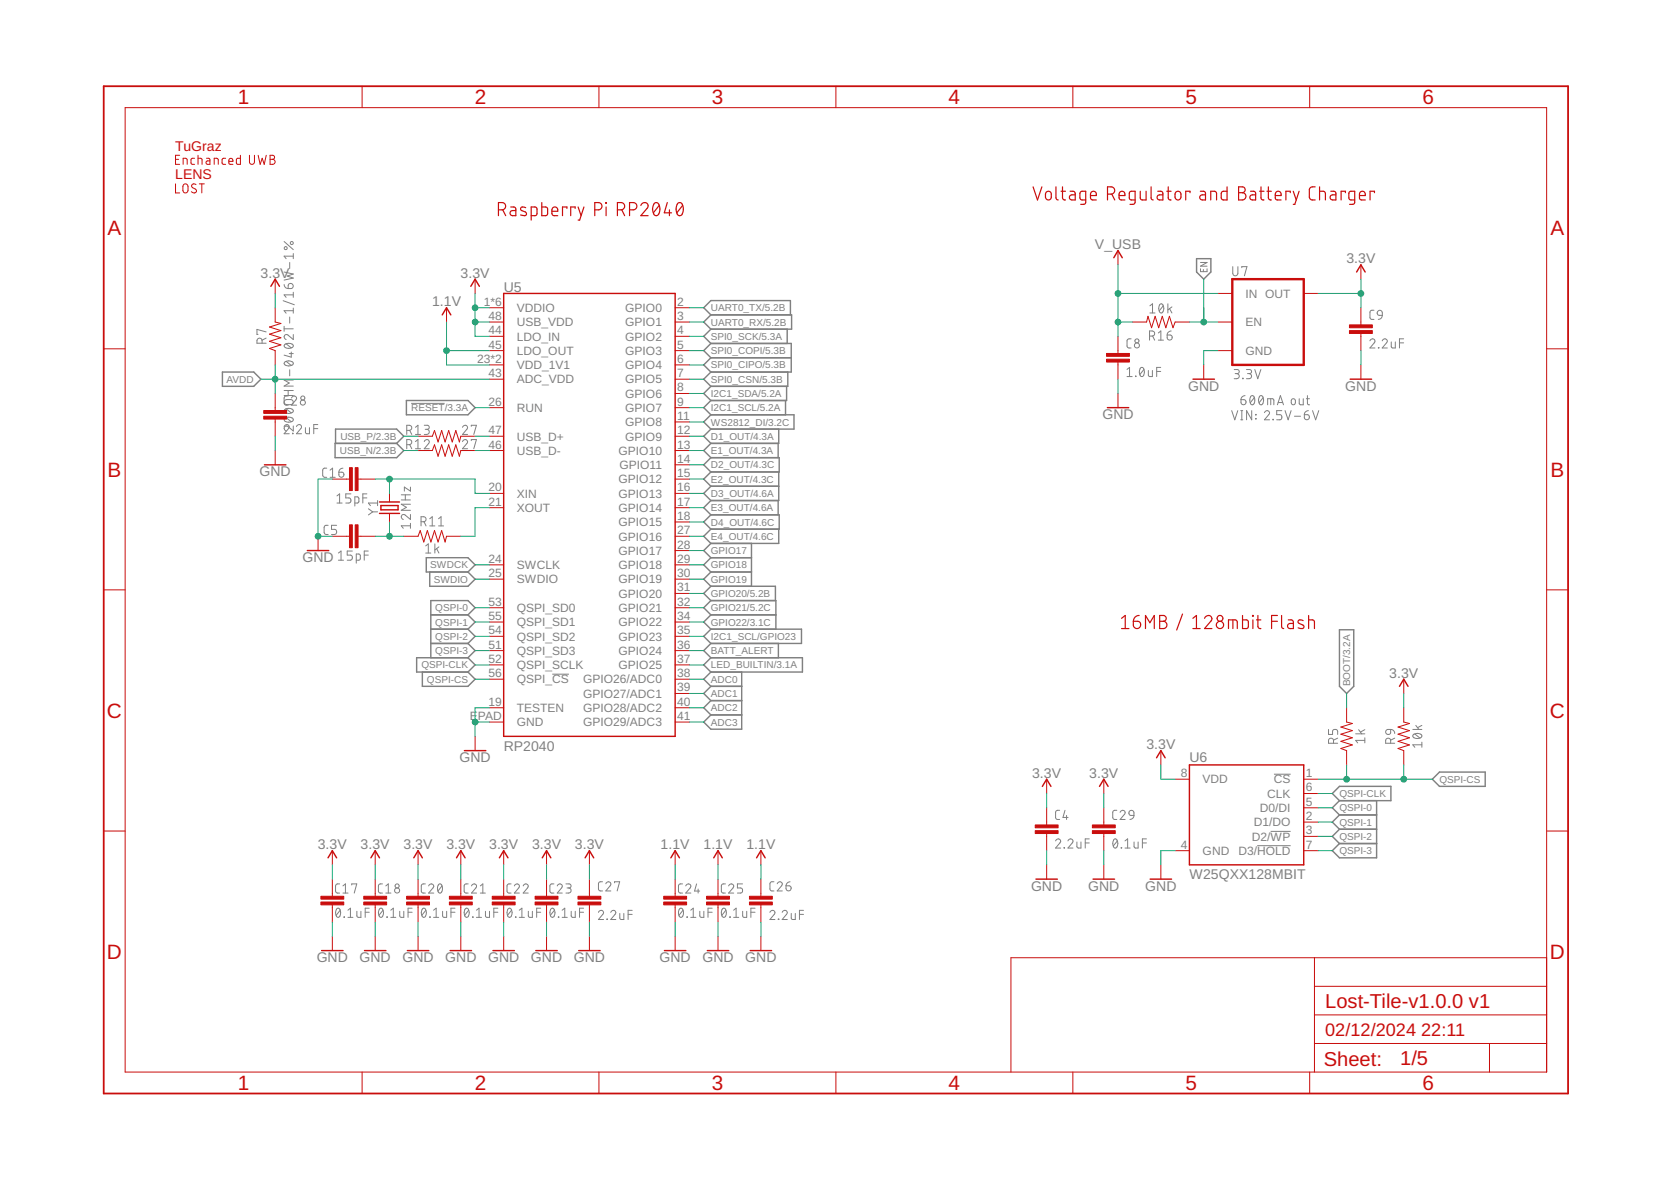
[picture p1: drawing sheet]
<svg xmlns="http://www.w3.org/2000/svg" width="297mm" height="210mm" viewBox="0 0 297 210" stroke-linecap="round" stroke-linejoin="round" font-family="sans-serif">
<g fill="none" stroke="#808080" stroke-width=".18">
<path d="M47.3 59l-1.6-.5v.9h.2M50.3 53.4l2 .8M50.5 50.6a.74 .74 0 0 0 .7 .7M50.5 58.4h1.6M50.5 58v.9M50.5 48.3l1.6 .4-1 .4 1 .3-1.6 .4M50.5 42.9l1.6 1.5M51.3 50.5a.47 .47 0 0 1 .8 .1 .47 .47 0 0 1-.4 .7h-.5zM51.5 46.7v1M51.5 56.3v1.1M52.1 59.5v.8l-.9-.7a.44 .44 0 0 0-.7 .1 .44 .44 0 0 0 .4 .6M52.1 45.1v.9"/>
<path d="M52.1 51.9v1M52.1 54.8v.9M52.1 55.2h-1.6l.4 .5M52.1 52.4h-1.6l.4 .5M52.1 45.5h-1.6l.4 .5M204.3 59.7h.5a.46 .46 0 0 0 .5-.4 .46 .46 0 0 0-.5-.5h-.5v1.7M204.4 54.4l.5-.4v1.6M204.4 55.6h.9M204.9 59.7l.4 .8M205.9 59.2l.5-.4v1.7M206.2 54.1l.2-.1a.95 .95 0 0 1 0 1.6 1.04 1.04 0 0 1-.2-1.5zM206.8 54.4l-.7 .9"/>
<path d="M207.5 59.5h.5a.45 .45 0 0 1 .4 .5 .45 .45 0 0 1-.5 .4 .45 .45 0 0 1-.4-.4zM207.6 54v1.6M207.9 54.9l.4 .7M208.2 58.8l-.2 .1a.68 .68 0 0 0-.5 .6M208.3 54.5l-.7 .6M213.4 47.8v.5h1.2v-.5M213.4 46.7h1.2l-1.2 .6h1.2M213.9 47.9v.4M219.1 47.4v1.2a.46 .46 0 0 0 .5 .4 .46 .46 0 0 0 .4-.4v-1.2M220.7 47.6v-.2h1l-.5 1.6M244.2 55.1l-.5 .1-.2 .3v1.1l.2 .1 .5 .1M245 55.3a.44 .44 0 0 1 .5-.1 .44 .44 0 0 1 .2 .4v.4h-.7l-.2-.3z"/>
<path d="M245.7 56a.7 .7 0 0 1-.7 .8M46.6 61v-.5a.46 .46 0 0 0-.5-.4 .46 .46 0 0 0-.4 .4v.5h1.6M47.3 60.1l-.7 .4M50.5 75.8a.45 .45 0 0 1 .6-.3 .45 .45 0 0 1 .2 .7l-.8 .9h.9M50.5 70.3h1.6M50.5 69.4h1.6M50.6 74.3a1.02 1.02 0 0 1 1.5 .3 .97 .97 0 0 1-1.6 0zM50.6 72.8a1 1 0 0 1 1.5 .2 .95 .95 0 0 1-1.6 0zM50.6 64.3a1.02 1.02 0 0 1 1.5 .3 .97 .97 0 0 1-1.6 0zM50.6 61.2a1.02 1.02 0 0 1 1.5 .3 .97 .97 0 0 1-1.6 0zM50.7 71.1l1-.1a.46 .46 0 0 1 .4 .5 .46 .46 0 0 1-.4 .4h-.9a.44 .44 0 0 1-.1-.8zM50.9 74.2l.9 .8"/>
<path d="M50.9 72.7l.9 .7M50.9 64.2l.9 .8M50.9 61.1l.9 .7M51.2 70.4h-.5l-.2 .3 .1 1.2 .6 .1M51.2 69.4v.9M51.4 62.8h.7M51.5 65.7v1.1M51.8 62.6v.9l-1.3-.4M51.8 70.7a.44 .44 0 0 1 .6-.3 .44 .44 0 0 1 .2 .7l-.8 .9h.9M52 77l.1 .1zM52.1 75.7v.9l-.9-.8a.44 .44 0 0 0-.7 .2 .44 .44 0 0 0 .4 .6M52.1 67.5h-1.6l.9 .6-.9 .5h1.6"/>
<path d="M52.7 75.8a.44 .44 0 0 1 .6-.3 .44 .44 0 0 1 .2 .7l-.8 .9h.9M54.3 76v.9l.3 .2h.4v-1.1M55.8 76.2h.7M56.5 75.5h-.7v1.6M72.3 79h.4a.46 .46 0 0 0 .5-.4 .46 .46 0 0 0-.5-.5h-.4v1.7M72.3 76.5h.4a.46 .46 0 0 0 .5-.5 .46 .46 0 0 0-.5-.4h-.4v1.6M72.8 79l.4 .8M72.8 76.5l.4 .7M73.1 71.7h5.9M73.9 79.8h.9M73.9 77.2h.9M73.9 78.5l.4-.4v1.7"/>
<path d="M73.9 75.9l.4-.3v1.6M75.4 78.5a.44 .44 0 0 1 .6-.4 .44 .44 0 0 1 .2 .7l-.8 1h.9M75.4 75.6h.5a.36 .36 0 0 1 .4 .3 .36 .36 0 0 1-.4 .4h-.3M75.9 76.3a.46 .46 0 0 1 .4 .5 .46 .46 0 0 1-.4 .4h-.5M82.2 78.5a.44 .44 0 0 1 .6-.4 .44 .44 0 0 1 .2 .7l-.8 1h.9M82.2 75.9a.44 .44 0 0 1 .6-.3 .44 .44 0 0 1 .2 .7l-.8 .9h.9M83.8 75.8v-.2h.9l-.5 1.6M83.8 78.3v-.2h.9l-.5 1.7M200.3 65.7l.5-.4v1.6M200.3 66.9h1M201.1 60.2l-.7 .1-.1 .3 .1 1 .2 .2h.5M201.8 66.8l.1 .1z"/>
<path d="M202.7 65.4l.3-.1a.97 .97 0 0 1 0 1.6 1.02 1.02 0 0 1-.3-1.5zM203.3 65.7l-.7 .9M204.1 65.8l.1 1 .2 .1h.5v-1.1M205.6 66h.7M205.9 60.5h.9M206.3 65.3h-.7v1.6M218.9 73l.6 1.6 .5-1.6M219.4 65.7h.5a.36 .36 0 0 1 .4 .3 .36 .36 0 0 1-.4 .4h-.3M219.8 66.4a.46 .46 0 0 1 .5 .5 .46 .46 0 0 1-.5 .4h-.4M220.6 74.6h.3M220.6 73h.3M220.6 71h.5a.45 .45 0 0 1 .4 .5 .45 .45 0 0 1-.5 .4 .45 .45 0 0 1-.4-.4z"/>
<path d="M220.7 73v1.6M220.9 67.2l.1 .1zM221.3 70.3l-.2 .1a.68 .68 0 0 0-.5 .6M221.6 65.7h.5a.36 .36 0 0 1 .4 .3 .36 .36 0 0 1-.4 .4h-.3M222 66.4a.46 .46 0 0 1 .5 .5 .46 .46 0 0 1-.5 .4h-.4M222.4 70.4l.2-.1a.97 .97 0 0 1 0 1.6 1.02 1.02 0 0 1-.2-1.5zM222.5 73v1.6l-.9-1.6v1.6M223 70.7l-.8 .9M223.1 65.7l.5 1.6 .5-1.6M223.2 73.7h.1zM223.2 74.4l.1 .1zM223.9 70.4l.3-.1a.97 .97 0 0 1 0 1.6 1.02 1.02 0 0 1-.3-1.5z"/>
<path d="M224.5 70.7l-.7 .9M224.8 73.3a.44 .44 0 0 1 .6-.3 .44 .44 0 0 1 .1 .7l-.7 .9h.9M225.3 71.9v-1h1.1v1M225.9 70.9v1M226.3 74.5l.1 .1zM227.1 71.9l.5-1.6 .6 1.6M227.2 71.5h.8M227.9 73h-1v.7h.6a.46 .46 0 0 1 .4 .5 .46 .46 0 0 1-.4 .4h-.6M228.4 73l.6 1.6 .5-1.6M229.6 71l.3-.1 .3 .1 .1 .6a.37 .37 0 0 1-.4 .3 .37 .37 0 0 1-.4-.3zM230.1 74h1.1M230.9 70.9l.1 .9 .2 .1h.5v-1"/>
<path d="M231.9 73.7h.5a.45 .45 0 0 1 .4 .5 .45 .45 0 0 1-.5 .4 .45 .45 0 0 1-.4-.4zM232.2 70.9h.6M232.4 70.3v1.5l.4 .1M232.6 73h-.3a.68 .68 0 0 0-.4 .7M233.3 73l.6 1.6 .5-1.6M243.5 60.6a.44 .44 0 0 1 .6-.4 .44 .44 0 0 1 .2 .7l-.8 .9h.9M245 61.8h.1zM245.7 60.6a.44 .44 0 0 1 .6-.4 .44 .44 0 0 1 .2 .7l-.8 .9h.9M247.3 60.8v.9l.3 .1h.4v-1M248.8 60.9h.7M249.5 60.2h-.7v1.6M58.1 83.2h-.5l-.2 .4 .1 1.1 .6 .1"/>
<path d="M58.3 93.4h-.5l-.2 .3 .1 1.2 .6 .1M58.7 84.8h.9M58.7 83.6l.4-.4v1.6M59.8 93.4h-.9v.7h.6a.46 .46 0 0 1 .3 .4 .46 .46 0 0 1-.3 .5h-.6M59.9 88.1l.5-.3v1.6M59.9 89.4h.9M60.2 98.3l.4-.4v1.7M60.2 99.6h.9M60.2 83.9h.6a.45 .45 0 0 1 .3 .5 .45 .45 0 0 1-.4 .4 .45 .45 0 0 1-.5-.4zM61 83.2a.7 .7 0 0 0-.8 .7M62.4 87.8h-.9v.7h.5a.46 .46 0 0 1 .4 .5 .46 .46 0 0 1-.4 .4h-.5M62.6 97.9h-.9v.8h.6a.46 .46 0 0 1 .3 .4 .46 .46 0 0 1-.3 .5h-.6"/>
<path d="M63.1 89.4h.5l.2-.2v-.6l-.1-.3h-.6v1.6M63.3 99.6l.6-.1 .1-.1 .1-.7-.2-.2h-.6v1.6M64.5 88.5h.7M64.7 98.7h.8M65.2 87.8h-.7v1.6M65.5 97.9h-.8v1.7M65.5 90.4l.8 .6M66.3 91l-.8 .5M66.3 91h.8M67.1 89.4h-1.6l.3 .5M67.1 89v.9M71.3 88.9h1.7"/>
<path d="M71.3 87.9h1.7M72.1 87.9v1M73 91.4v.9l-.9-.7a.44 .44 0 0 0-.7 .1 .44 .44 0 0 0 .3 .6M73 93.5h-1.7l.4 .4M73 86.6v.7l-1.1-.7v.7M73 93v.9M73 89.6h-1.7l.9 .6-.9 .5h1.7M74.8 92.7h.5a.44 .44 0 0 0 .4-.4 .44 .44 0 0 0-.4-.5h-.5v1.7M75.4 92.7l.3 .8M75.7 97l.4-.3v1.6M75.7 98.3h.9M76.4 93.5h.9"/>
<path d="M76.4 92.2l.4-.4v1.7M77.3 96.7v1.6M77.6 97.5l.4 .8M78 93.5h.8M78 92.2l.4-.4v1.7M78 97.2l-.7 .5M98.2 119.8h2.9M226.5 137.6h2.9M236.2 129.6v.9h.7v-.5a.46 .46 0 0 1 .4-.4 .46 .46 0 0 1 .5 .4v.5M237 132.1v-.5a.44 .44 0 0 0-.4-.4 .44 .44 0 0 0-.4 .4v.5h1.6M237.8 131.2l-.8 .4M241 130.4h1.6"/>
<path d="M241.5 129.7l.6 .7M242.6 131.6h-1.6l.3 .4M242.6 131.1v.9M242.6 129.7l-.8 .4M246.4 129.8l.8-.2v.6a.45 .45 0 0 1-.6 .3 .45 .45 0 0 1-.2-.7zM247.2 132.1v-.5a.44 .44 0 0 0-.4-.4 .44 .44 0 0 0-.5 .4v.5h1.6M247.2 129.6a.7 .7 0 0 1 .7 .8M247.9 131.2l-.7 .4M251.1 129.6h1.7M251.2 130.6a1 1 0 0 1 1.6 .2 .95 .95 0 0 1-1.7 0zM251.5 130.5l.9 .7M251.7 128.9l.5 .7"/>
<path d="M252.8 132.4h-1.7l.4 .4M252.8 131.9v.9M252.8 128.9l-.8 .4M60.4 157.1h-.5l-.3 .4 .2 1.1 .6 .1M61 158.7h.9M61 157.5l.4-.4v1.6M62.5 157.3v-.2h.9l-.4 1.6M68 157.1h-.5l-.2 .4v1l.2 .2h.5M68.6 158.7h.9M68.6 157.5l.4-.4v1.6M75.6 157.1h-.5l-.2 .4v1l.2 .2h.5M76.2 157.5a.44 .44 0 0 1 .6-.4 .44 .44 0 0 1 .2 .7l-.8 .9h.9"/>
<path d="M78 157.2l.2-.1a.97 .97 0 0 1 0 1.6 1.02 1.02 0 0 1-.2-1.5zM78.6 157.5l-.7 .9M83.2 157.1h-.5l-.2 .4v1l.2 .2h.5M83.8 157.5a.44 .44 0 0 1 .6-.4 .44 .44 0 0 1 .2 .7l-.8 .9h.9M85.4 158.7h.9M85.4 157.5l.4-.4v1.6M90.8 157.1h-.4l-.3 .4v1l.3 .2h.4M91.4 157.5a.44 .44 0 0 1 .7-.4 .44 .44 0 0 1 .1 .7l-.8 .9h.9M93 157.5a.44 .44 0 0 1 .6-.4 .44 .44 0 0 1 .2 .7l-.8 .9h.9M98.5 157.1h-.5l-.3 .4 .1 1 .2 .2h.5M99.1 157.5a.44 .44 0 0 1 .6-.4 .44 .44 0 0 1 .1 .7l-.7 .9h.8M100.6 157.1h.6a.36 .36 0 0 1 .3 .4 .36 .36 0 0 1-.3 .3h-.4"/>
<path d="M101.1 157.8a.46 .46 0 0 1 .4 .5 .46 .46 0 0 1-.4 .4h-.5M107.1 156.7h-.5l-.2 .4v1l.2 .2h.5M107.7 157.1a.44 .44 0 0 1 .6-.3 .44 .44 0 0 1 .2 .6l-.8 .9h.9M109.2 156.9v-.2h1l-.5 1.6M121.3 157.1h-.5l-.2 .4v1l.2 .2h.5M121.9 157.5a.45 .45 0 0 1 .6-.4 .45 .45 0 0 1 .2 .7l-.8 .9h.9M123.8 157.1l-.3 1.3h.9M124.1 158v.7M128.9 157.1h-.5l-.2 .4v1l.2 .2h.5M129.5 157.5a.45 .45 0 0 1 .6-.4 .45 .45 0 0 1 .2 .7l-.8 .9h.9M132 157.1h-.9v.7h.5a.46 .46 0 0 1 .4 .5 .46 .46 0 0 1-.4 .4h-.5M137.6 156.7h-.5l-.2 .4v1l.2 .2h.5"/>
<path d="M138.2 157.1a.45 .45 0 0 1 .6-.4 .45 .45 0 0 1 .1 .7l-.7 .9h.9M139.7 157.4h.6a.45 .45 0 0 1 .3 .5 .45 .45 0 0 1-.4 .4 .45 .45 0 0 1-.5-.4zM140.4 156.7a.74 .74 0 0 0-.7 .7M187.6 149.5a.44 .44 0 0 1 .7-.4 .44 .44 0 0 1 .1 .7l-.8 .9h1M188.4 144l-.5 .1-.3 .3 .1 1 .2 .2h.5M189.1 150.6l.1 .1zM189.3 144l-.3 1.3h.9M189.6 144.9v.7M189.8 149.5a.44 .44 0 0 1 .7-.4 .44 .44 0 0 1 .1 .7l-.8 .9h.9M191.4 149.6l.1 1 .2 .1h.5v-1.1M192.9 149.8h.7M193.6 149.1h-.7v1.6"/>
<path d="M198 149.2l.2-.1a.95 .95 0 0 1 0 1.6 1.04 1.04 0 0 1-.2-1.5zM198.5 144l-.5 .1-.2 .3v1l.2 .2h.5M198.6 149.5l-.7 .9M199.1 144.4a.44 .44 0 0 1 .6-.4 .44 .44 0 0 1 .2 .7l-.8 .9h.9M199.3 150.6l.1 .1zM200 150.7h.9M200 149.5l.4-.4v1.6M200.8 144.1l.3-.1a.44 .44 0 0 1 .5 .5v.4h-.7l-.2-.3zM201.6 144.9a.7 .7 0 0 1-.7 .7M201.6 149.6v1l.3 .1h.4v-1.1M203.1 149.8h.7M203.8 149.1h-.7v1.6"/>
<path d="M223.5 150.3h5.9M225.9 147.8h3.5M59.9 161.5l.2-.1a.97 .97 0 0 1 0 1.6 1.02 1.02 0 0 1-.2-1.5zM60.5 161.8l-.7 .9M61.2 163h.1M61.8 163h.9M61.8 161.8l.5-.4v1.6M63.4 162l.1 .9 .2 .1h.5v-1M64.9 162.1h.7M65.6 161.4h-.7v1.6M67.5 161.5l.2-.1a.97 .97 0 0 1 0 1.6 1.02 1.02 0 0 1-.2-1.5zM68.1 161.8l-.7 .9"/>
<path d="M68.8 163h.1zM69.5 163h.9M69.5 161.8l.4-.4v1.6M71.1 162v.9l.2 .1h.5v-1M72.5 162.1h.8M73.3 161.4h-.8v1.6M75.1 161.5l.2-.1a.95 .95 0 0 1 0 1.6 1.04 1.04 0 0 1-.2-1.5zM75.7 161.8l-.7 .9M76.4 163h.1zM77.1 163h.9M77.1 161.8l.4-.4v1.6M78.7 162v.9l.3 .1h.4v-1"/>
<path d="M80.2 162.1h.7M80.9 161.4h-.7v1.6M82.7 161.5l.3-.1a.95 .95 0 0 1 0 1.6 1.04 1.04 0 0 1-.3-1.5zM83.3 161.8l-.7 .9M84 163h.1zM84.7 163h.9M84.7 161.8l.5-.4v1.6M86.3 162v.9l.3 .1h.4v-1M87.8 162.1h.7M88.5 161.4h-.7v1.6M90.3 161.5l.3-.1a.95 .95 0 0 1 0 1.6 1.04 1.04 0 0 1-.3-1.5zM90.9 161.8l-.7 .9"/>
<path d="M91.6 163h.1zM92.3 163h.9M92.3 161.8l.5-.4v1.6M93.9 162v.9l.3 .1h.4v-1M95.4 162.1h.7M96.1 161.4h-.7v1.6M98 161.5l.2-.1a.95 .95 0 0 1 0 1.6 1.04 1.04 0 0 1-.2-1.5zM98.6 161.8l-.8 .9M99.3 163h.1M99.9 163h.9M99.9 161.8l.5-.4v1.6M101.5 162l.1 .9 .2 .1h.5v-1"/>
<path d="M103 162.1h.7M103.7 161.4h-.7v1.6M106.4 162.2a.44 .44 0 0 1 .6-.4 .44 .44 0 0 1 .1 .7l-.7 .9h.9M107.9 163.3l.1 .1zM108.6 162.2a.44 .44 0 0 1 .6-.4 .44 .44 0 0 1 .1 .7l-.7 .9h.9M110.2 162.3v1l.2 .1h.5v-1.1M111.7 162.5h.7M112.4 161.8h-.7v1.6M120.8 161.5l.3-.1a.97 .97 0 0 1 0 1.6 1.02 1.02 0 0 1-.3-1.5zM121.4 161.8l-.7 .9M122.1 163h.1zM122.8 163h.9"/>
<path d="M122.8 161.8l.4-.4v1.6M124.4 162v.9l.3 .1h.4v-1M125.9 162.1h.7M126.6 161.4h-.7v1.6M128.4 161.5l.3-.1a.97 .97 0 0 1 0 1.6 1.02 1.02 0 0 1-.3-1.5zM129 161.8l-.7 .9M129.7 163h.1zM130.4 163h.9M130.4 161.8l.5-.4v1.6M132 162v.9l.3 .1h.4v-1M133.5 162.1h.7M134.2 161.4h-.7v1.6"/>
<path d="M136.9 162.2a.44 .44 0 0 1 .6-.4 .44 .44 0 0 1 .1 .7l-.7 .9h.9M138.3 163.3l.2 .1zM139 162.2a.44 .44 0 0 1 .7-.4 .44 .44 0 0 1 .1 .7l-.8 .9h1M140.7 162.3v1l.2 .1h.5v-1.1M142.1 162.5h.7M142.8 161.8h-.7v1.6"/>
<circle cx="50.8" cy="44.1" r=".27"/>
<circle cx="51.9" cy="43.2" r=".27"/>
<circle cx="53.8" cy="70.7" r=".36"/>
<circle cx="53.8" cy="71.6" r=".46"/>
<circle cx="202.1" cy="61.4" r=".45"/>
<circle cx="202.1" cy="60.6" r=".35"/>
<circle cx="70.6" cy="158.3" r=".45"/>
<circle cx="70.6" cy="157.5" r=".36"/>
</g>
<g fill="none" stroke="#808080" stroke-width=".25">
<path d="M126.4 56l-1.3-1.3 1.3-1.3h14.1v2.6M126.4 56h14.3v2.5h-14.3M126.4 56l-1.3 1.2 1.3 1.3M126.4 58.5l-1.3 1.3 1.3 1.2M139.9 58.5v2.5M212.7 46h2.5v2.3l-1.2 1.3-1.3-1.3zM39.5 66.1h5.6l1.3 1.3-1.3 1.3h-5.6zM59.6 78.8h10.9l1.3 1.3-1.3 1.2h-10.9zM59.6 78.8v-2.5h10.9l1.3 1.2-1.3 1.3M72.2 71.2h11l1.3 1.3-1.3 1.2h-11zM126.4 61l-1.3 1.3 1.3 1.3M126.4 76.3l-1.3 1.2 1.3 1.3"/>
<path d="M126.4 73.7l-1.3 1.3 1.3 1.3M126.4 68.7l-1.3 1.2 1.3 1.3M126.4 71.2l-1.3 1.3 1.3 1.2M126.4 73.7h14.7v2.6h-14.7M126.4 78.8l-1.3 1.3 1.3 1.2M126.4 61h14.3v5.1h-14.3M126.4 63.6h14.3M126.4 63.6l-1.3 1.3 1.3 1.2M126.4 66.1l-1.3 1.3 1.3 1.3M138.3 78.8v2.5M138.4 76.3v2.5h-12M139.6 71.2v2.5"/>
<path d="M139.8 68.7v2.5h-13.4M140 66.1v2.6h-13.6M75.8 99.1h7.4l1.3 1.3-1.3 1.3h-7.4zM126.4 99.1h7.2M126.4 89l-1.3 1.2 1.3 1.3M126.4 91.5h12.1v2.5h-12.1M126.4 83.9l-1.3 1.3 1.3 1.2M126.4 81.3h12.1v2.6h-12.1M126.4 86.4h12M126.4 91.5l-1.3 1.3 1.3 1.2M126.4 81.3l-1.3 1.3 1.3 1.3M126.4 94l-1.3 1.3 1.3 1.3"/>
<path d="M126.4 96.6l-1.3 1.3 1.3 1.2M126.4 99.1l-1.3 1.3 1.3 1.3M126.4 86.4l-1.3 1.3 1.3 1.3M133.6 96.6v7.6M138.3 89v2.5M138.4 83.9v5.1h-12M138.4 94v2.6h-12M75.1 119.4v2.6h8.1l1.3-1.3-1.3-1.3M76.4 101.7v2.5h6.8l1.3-1.3-1.3-1.2M76.6 109.3h6.6M76.6 114.4h6.6M76.6 111.8h6.6"/>
<path d="M83.2 116.9h-9.1v2.5h9.1M83.2 116.9l1.3 1.3-1.3 1.2M83.2 109.3l1.3-1.3-1.3-1.3h-6.6v10.2M83.2 114.4l1.3 1.2-1.3 1.3M83.2 109.3l1.3 1.3-1.3 1.2M83.2 111.8l1.3 1.3-1.3 1.3M126.4 104.2h11.4v2.5M126.4 101.7h7.2M126.4 116.9h16.2v2.5h-16.2M126.4 109.3h11.5M126.4 106.7h11.5v5.1M126.4 111.8h16.1v2.6h-16.1"/>
<path d="M126.4 119.4l-1.3 1.3 1.3 1.3M126.4 116.9l-1.3 1.3 1.3 1.2M126.4 111.8l-1.3 1.3 1.3 1.3M126.4 101.7l-1.3 1.2 1.3 1.3M126.4 104.2l-1.3 1.3 1.3 1.2M126.4 106.7l-1.3 1.3 1.3 1.3M126.4 109.3l-1.3 1.3 1.3 1.2M126.4 114.4l-1.3 1.2 1.3 1.3M131.8 119.4v10.2h-5.4l-1.3-1.3 1.3-1.2M138.4 114.4v2.5M238.1 111.9h2.5v10.1l-1.2 1.3-1.3-1.3zM126.4 122h5.4"/>
<path d="M126.4 127.1h5.4M126.4 122l-1.3 1.3 1.3 1.2M126.4 124.5h5.4M126.4 124.5l-1.3 1.3 1.3 1.3M254.6 138.5l1.3-1.3h8.1v2.6h-8.1zM236.8 141l1.3-1.2h9.1v2.5h-9.1zM238.1 142.3l-1.3 1.3 1.3 1.2M238.1 144.8h6.6M238.1 149.9h6.6M238.1 144.8l-1.3 1.3 1.3 1.3M238.1 147.4h6.6M238.1 147.4l-1.3 1.3 1.3 1.2"/>
<path d="M244.7 142.3v10.2h-6.6l-1.3-1.3 1.3-1.3"/>
</g>
<g fill="none" stroke="#c90d0c" stroke-width=".21">
<path d="M88.6 37.3h.6a.65 .65 0 0 0 .7-.6 .65 .65 0 0 0-.7-.7h-.6v2.3M89.4 37.3l.5 1M90.8 36.8h.7l.2 .2v1.3h-.6a.46 .46 0 0 1-.4-.4 .46 .46 0 0 1 .4-.5h.6M93.5 36.9a.59 .59 0 0 0-1 .1l.1 .3a1.23 1.23 0 0 1 1 .6 .32 .32 0 0 1-.3 .4l-.8-.1M94.4 38.3h.8l.2-.2v-1.1l-.2-.2h-.8v2.3M96.3 36v2.3h.8l.2-.2v-1.1l-.2-.2h-.8M98.1 37.5h1a.54 .54 0 0 0-.3-.7 .54 .54 0 0 0-.7 .5l.1 .9 .9 .1M100.8 37v-.2h-.8v1.5M102.2 37v-.2h-.7v1.5M102.8 36.8l.5 1.5M103.8 36.8l-.8 2.3h-.2M105.7 37.3h.7a.65 .65 0 0 0 .6-.6 .65 .65 0 0 0-.6-.7h-.7v2.3"/>
<path d="M107.7 36h.1v.1h-.1zM107.7 36.8v1.5M109.7 37.3h.7a.65 .65 0 0 0 .6-.6 .65 .65 0 0 0-.6-.7h-.7v2.3M110.5 37.3l.5 1M111.9 37.3h.7a.65 .65 0 0 0 .6-.6 .65 .65 0 0 0-.6-.7h-.7v2.3M113.9 36.5a.64 .64 0 0 1 .9-.5 .64 .64 0 0 1 .2 1l-1.1 1.3h1.3M116.3 36.2a.55 .55 0 0 1 .6-.1 .55 .55 0 0 1 .3 .5 1.32 1.32 0 0 1-.6 1.7 1.1 1.1 0 0 1-.6-1.4zM117.2 36.5l-1.1 1.3M118.6 36l-.5 1.8h1.3M119 37.3v1M120.4 36.2a.55 .55 0 0 1 .7-.1 .55 .55 0 0 1 .3 .5 1.48 1.48 0 0 1-.4 1.7h-.2a1.1 1.1 0 0 1-.6-1.4zM121.3 36.5l-1 1.3"/>
<path d="M183.6 33.2l.8 2.3 .8-2.3M186 34.2l.5-.2a.47 .47 0 0 1 .4 .5v.5a.52 .52 0 0 1-.5 .5 .52 .52 0 0 1-.6-.5zM187.7 33.2v2l.1 .2 .3 .1M188.6 34h.8M188.9 33.2v2l.1 .2 .4 .1M190.2 34h.7l.2 .4v1.1h-.6a.46 .46 0 0 1-.4-.4 .46 .46 0 0 1 .4-.5h.6M193 35.5h-.8l-.2-.2v-.9l.2-.4h.8v1.9l-.2 .4h-.7M193.8 34.8h1.1a.54 .54 0 0 0-.4-.8 .54 .54 0 0 0-.7 .5l.2 .9 .9 .1M196.9 34.5h.6a.65 .65 0 0 0 .7-.6 .65 .65 0 0 0-.7-.7h-.6v2.3M197.6 34.5l.6 1M198.9 34.8h1.1a.54 .54 0 0 0-.4-.8 .54 .54 0 0 0-.7 .5l.2 .9 .9 .1M201.8 35.5h-.8l-.2-.2v-1.1l.2-.2h.8v1.9l-.3 .4h-.6"/>
<path d="M202.7 34v1.3l.4 .2h.6v-1.5M204.6 33.2v2.1l.4 .2M205.8 34h.7l.2 .2v1.3h-.6a.46 .46 0 0 1-.4-.4 .46 .46 0 0 1 .4-.5h.6M207.4 34h.8M207.7 33.2v2.1l.2 .2h.3M209 34.2l.3-.2 .5 .2 .1 .8a.53 .53 0 0 1-.5 .5 .53 .53 0 0 1-.5-.5zM211.5 34.2v-.2h-.7v1.5M213.4 34h.7l.2 .2v1.3h-.6a.46 .46 0 0 1-.4-.4 .46 .46 0 0 1 .4-.5h.6M215.2 35.5v-1.5l.9 .1 .2 .3v1.1M218.1 33.2v2.3h-.8l-.2-.3v-1l.2-.2h.8M220.2 33.2h.6a.52 .52 0 0 1 .5 .5 .52 .52 0 0 1-.5 .5 .65 .65 0 0 1 .7 .7 .65 .65 0 0 1-.7 .6h-.6zM220.2 34.2h.6"/>
<path d="M222.3 34h.7l.2 .2v1.3h-.6a.46 .46 0 0 1-.4-.4 .46 .46 0 0 1 .4-.5h.6M223.9 34h.8M224.2 33.2v2.1l.2 .2h.3M225.2 34h.8M225.5 33.2v2l.1 .2 .4 .1M226.7 34.8h1a.54 .54 0 0 0-.3-.8 .54 .54 0 0 0-.7 .5l.1 .9 .9 .1M229.4 34.2v-.2h-.8v1.5M229.9 34l.5 1.5M230.9 34l-.7 2.3h-.3M233.8 33.2h-.5a.54 .54 0 0 0-.6 .5l.2 1.6 .2 .2h.7M234.6 34l.9 .1 .1 .3v1.1M234.6 33.2v2.3"/>
<path d="M236.6 34h.6l.2 .2 .1 1.3h-.6a.46 .46 0 0 1-.5-.4 .46 .46 0 0 1 .5-.5h.6M239.2 34.2v-.2h-.8v1.5M240.8 35.5h-.8l-.2-.2v-1.1l.2-.2h.8v1.9l-.2 .4h-.7M241.7 34.8h1a.54 .54 0 0 0-.4-.8 .54 .54 0 0 0-.6 .5l.1 .9 .9 .1M244.3 34.2v-.2h-.8v1.5M199.4 109.9l.6-.5v2.3M199.4 111.7h1.3M201.5 110.4h.7a.65 .65 0 0 1 .6 .7 .65 .65 0 0 1-.7 .6 .65 .65 0 0 1-.6-.6zM202.5 109.4a1.01 1.01 0 0 0-1 1M203.6 111.7v-2.3l.8 1.3 .8-1.3v2.3M206.1 109.4h.7a.52 .52 0 0 1 .5 .5 .52 .52 0 0 1-.5 .5 .65 .65 0 0 1 .6 .7 .65 .65 0 0 1-.6 .6h-.7zM206.1 110.4h.7"/>
<path d="M210.2 109.1l-1 2.9M212 111.7h1.3M212 109.9l.7-.5v2.3M214.1 109.9a.64 .64 0 0 1 .9-.5 .64 .64 0 0 1 .2 1l-1.1 1.3h1.3M218.4 111.7v-1.5l1.4 .1 .1 .3v1.1M219.2 110.2v1.5M220.9 109.4v2.3h.8l.2-.2v-1.1l-.2-.2h-.8M222.7 109.4h.1v.1h-.1zM222.7 110.2v1.5M223.4 110.2h.7M223.6 109.4v1.9l.1 .3 .4 .1M226 110.4h1.1"/>
<path d="M227.1 109.4h-1.1v2.3M227.8 109.4v2.1l.4 .2M229 110.2h.7l.2 .4v1.1h-.6a.46 .46 0 0 1-.4-.4 .46 .46 0 0 1 .4-.5h.6M231.6 110.3a.61 .61 0 0 0-.9 .1l.1 .3 .8 .4a.33 .33 0 0 1 .2 .4 .33 .33 0 0 1-.3 .2l-.7-.1M232.6 110.2l1 .1 .1 1.4M232.6 109.4v2.3"/>
<circle cx="216.9" cy="109.9" r=".52"/>
<circle cx="216.9" cy="111.1" r=".65"/>
</g>
<g fill="none" stroke="#c90d0c" stroke-width=".18">
<path d="M22.2 19.1h252.7v171.4h-252.7zM64.4 15.3v3.8M106.5 15.3v3.8M148.6 15.3v3.8M190.7 15.3v3.8M232.8 15.3v3.8M31.2 32.7v1.6h.7M31.2 28.3h.5M31.9 27.6h-.7v1.6h.7M32.6 29.2v-1.1h.4l.2 .2 .1 .9M32.6 32.8l.2-.1a.47 .47 0 0 1 .6 .4v.7a.46 .46 0 0 1-.4 .5 .46 .46 0 0 1-.5-.5zM34.6 28.1l-.5 .1-.1 .2v.7l.6 .1"/>
<path d="M34.8 32.8l-.5-.1-.2 .3v.3l.6 .3a.38 .38 0 0 1 .2 .5 .38 .38 0 0 1-.5 .2l-.4-.2M35.2 28.1h.5l.2 .2v.9M35.2 27.6v1.6M35.4 32.7h.9M35.9 32.7v1.6M36.7 28.1l.5 .1 .1 .2v.8h-.5l-.2-.2 .1-.3 .6-.1M38.1 29.2v-1.1h.4l.3 .2v.9M40.1 28.1l-.5 .1-.1 .2 .1 .7 .5 .1M40.7 28.7h.7a.38 .38 0 0 0-.2-.5 .38 .38 0 0 0-.5 .3v.6l.7 .1M42.7 27.6v1.6l-.6-.1-.1-.8 .2-.1 .5-.1M44.3 27.6v1.2a.44 .44 0 0 0 .5 .4 .44 .44 0 0 0 .4-.4v-1.2M45.9 27.6l.3 1.6 .4-1.1 .4 1.1 .3-1.6"/>
<path d="M48 27.6h.5a.36 .36 0 0 1 .3 .4 .36 .36 0 0 1-.3 .3 .44 .44 0 0 1 .4 .5 .44 .44 0 0 1-.4 .4h-.5zM48 28.3h.5M48.9 49.6v2.6M48.9 54.7v2.5l1 .3-2 .6 2 .7-2 .6 2 .6-2 .7 2 .6-2 .6 1 .4v2.6M79.4 54.7v2.5M84.5 49.6v2.6M87 57.2h2.5M87 54.7h2.5M87 59.8h2.5M120 57.2h2.6M120 54.7h2.6M120 59.8h2.6"/>
<path d="M198.7 44.5v2.6M198.7 59.8v3M201.3 57.2h2.5l.3-1 .6 2.1 .6-2.1 .7 2.1 .6-2.1 .6 2.1 .7-2.1 .6 2.1 .4-1.1h2.5M216.5 57.2h2.6M216.5 52.2h2.6M231.8 52.2h2.5M241.9 47.1v2.5M241.9 54.7v3M241.9 59.3v3M18.4 62h3.8M48.9 69.9v3.1M48.9 74.5v3"/>
<path d="M74.3 77.5h2.6l.3-1 .7 2 .6-2 .6 2 .7-2 .6 2 .6-2 .7 2 .2-1h2.6M87 72.5h2.5M87 64.9h2.5M87 77.5h2.5M87 67.4h2.5M87 62.3h2.5M120 72.5h2.6M120 64.9h2.6M120 77.5h2.6M120 67.4h2.6M120 62.3h2.6M120 69.9h2.6"/>
<path d="M120 75h2.6M198.7 64.3v3.1M198.7 69.9v2.6M214 64.9v2.5M216.5 62.3h2.6M241.9 64.9v2.5M274.9 62h3.8M48.9 80.1v2.5M56.5 95.3v2.6M59.1 95.3h3M59.1 85.2h3M63.6 95.3h3.1"/>
<path d="M63.6 85.2h3.1M69.2 87.7v1.5M69.2 91.2v1.6M71.8 95.3h2.5l.4-1 .6 2 .7-2 .6 2 .6-2 .7 2 .6-2 .6 2 .3-1h2.5M74.3 80.1h2.6l.3-1 .7 2 .6-2 .6 2 .7-2 .6 2 .6-2 .7 2 .2-1h2.6M87 80.1h2.5M87 87.7h2.5M87 90.2h2.5M120 95.3h2.6M120 85.2h2.6M120 80.1h2.6M120 87.7h2.6"/>
<path d="M120 90.2h2.6M120 82.6h2.6M120 92.8h2.6M120 97.9h2.6M18.4 104.8h3.8M87 102.9h2.5M87 100.4h2.5M87 108h2.5M87 110.6h2.5M87 113.1h2.5M87 115.6h2.5M87 118.2h2.5"/>
<path d="M120 102.9h2.6M120 100.4h2.6M120 105.5h2.6M120 108h2.6M120 110.6h2.6M120 113.1h2.6M120 115.6h2.6M120 118.2h2.6M274.9 104.8h3.8M84.5 130.9v2.5M87 125.8h2.5M87 128.3h2.5"/>
<path d="M87 120.7h2.5M120 125.8h2.6M120 128.3h2.6M120 120.7h2.6M120 123.3h2.6M186.1 138.5v2.5M196.2 138.5v2.5M206.4 133.4v2.6M208.9 138.5h2.5M231.8 138.5h2.5M239.4 125.8v2.5l1 .3-2 .6 2 .7-2 .6 2 .6-2 .7 2 .6-2 .6 1 .4v2.6M249.5 120.7v2.6"/>
<path d="M249.5 125.8v2.5l1 .3-2 .6 2 .7-2 .6 2 .6-2 .7 2 .6-2 .6 1 .4v2.6M18.4 147.7h3.8M59.1 151.2v2.5M59.1 156.3v3M66.7 151.2v2.5M66.7 156.3v3M74.3 151.2v2.5M74.3 156.3v3M81.9 151.2v2.5M81.9 156.3v3M89.5 151.2v2.5M89.5 156.3v3"/>
<path d="M97.2 151.2v2.5M97.2 156.3v3M104.8 151.2v2.5M104.8 156.3v3M120 151.2v2.5M120 156.3v3M127.6 151.2v2.5M127.6 156.3v3M135.3 151.2v2.5M135.3 156.3v3M186.1 143.6v3M186.1 148.1v3.1"/>
<path d="M186.1 153.7v2.6M196.2 143.6v3M196.2 148.1v3.1M196.2 153.7v2.6M206.4 153.7v2.6M208.9 151.2h2.5M231.8 151.2h2.5M231.8 148.7h2.5M231.8 146.1h2.5M231.8 143.6h2.5M231.8 141h2.5M274.9 147.7h3.8"/>
<path d="M59.1 160.8v3.1M59.1 166.4v2.6M66.7 160.8v3.1M66.7 166.4v2.6M74.3 160.8v3.1M74.3 166.4v2.6M81.9 160.8v3.1M81.9 166.4v2.6M89.5 160.8v3.1M89.5 166.4v2.6M97.2 160.8v3.1M97.2 166.4v2.6"/>
<path d="M104.8 160.8v3.1M104.8 166.4v2.6M120 160.8v3.1M120 166.4v2.6M127.6 160.8v3.1M127.6 166.4v2.6M135.3 160.8v3.1M135.3 166.4v2.6M233.7 170.2v20.3M233.7 175.3h41.2M274.9 170.2h-95.2v20.3M64.4 190.5v3.9"/>
<path d="M106.5 190.5v3.9M148.6 190.5v3.9M190.7 190.5v3.9M232.8 190.5v3.9M233.7 185.5h41.2M233.7 180.4h41.2M264.8 185.5v5"/>
</g>
<path d="M18.4 15.3h260.3v179.1h-260.3z" fill="none" stroke="#c90d0c" stroke-width=".32"/>
<g fill="#c90d0c" stroke="#c90d0c" stroke-width=".18">
<path d="M63.1 93.3h.5v4h-.5z"/>
<path d="M62.1 93.3h.5v4h-.5z"/>
<path d="M63.1 83.1h.5v4.1h-.5z"/>
<path d="M62.1 83.1h.5v4.1h-.5z"/>
<path d="M57 160.3h4.1v.5h-4.1z"/>
<path d="M57 159.3h4.1v.5h-4.1z"/>
<path d="M64.7 160.3h4v.5h-4z"/>
<path d="M64.7 159.3h4v.5h-4z"/>
<path d="M72.3 160.3h4v.5h-4z"/>
<path d="M72.3 159.3h4v.5h-4z"/>
<path d="M79.9 160.3h4v.5h-4z"/>
<path d="M79.9 159.3h4v.5h-4z"/>
<path d="M87.5 160.3h4.1v.5h-4.1z"/>
<path d="M87.5 159.3h4.1v.5h-4.1z"/>
<path d="M95.1 160.3h4.1v.5h-4.1z"/>
<path d="M95.1 159.3h4.1v.5h-4.1z"/>
<path d="M118 160.3h4v.5h-4z"/>
<path d="M118 159.3h4v.5h-4z"/>
<path d="M125.6 160.3h4.1v.5h-4.1z"/>
<path d="M125.6 159.3h4.1v.5h-4.1z"/>
<path d="M133.2 160.3h4.1v.5h-4.1z"/>
<path d="M133.2 159.3h4.1v.5h-4.1z"/>
<path d="M102.7 160.3h4.1v.5h-4.1z"/>
<path d="M102.7 159.3h4.1v.5h-4.1z"/>
<path d="M46.9 74h4v.5h-4z"/>
<path d="M46.9 73h4v.5h-4z"/>
<path d="M194.2 147.6h4v.5h-4z"/>
<path d="M194.2 146.6h4v.5h-4z"/>
<path d="M184 147.6h4.1v.5h-4.1z"/>
<path d="M184 146.6h4.1v.5h-4.1z"/>
<path d="M196.7 63.8h4.1v.5h-4.1z"/>
<path d="M196.7 62.8h4.1v.5h-4.1z"/>
<path d="M239.9 58.8h4v.5h-4z"/>
<path d="M239.9 57.7h4v.6h-4z"/>
</g>
<g fill="none" stroke="#c90d0c" stroke-width=".25">
<path d="M48.2 50.9l.7-1.3 .8 1.3M78.6 56l.8-1.3 .7 1.3M83.7 50.9l.8-1.3 .7 1.3M89.5 52.2h30.5v78.7h-30.5zM198 45.8l.7-1.3 .8 1.3M241.2 48.3l.7-1.2 .8 1.2M196.8 72.5h3.8M212.1 67.4h3.8M240 67.4h3.8M47 82.6h3.8M54.6 97.9h3.8M67.5 89.2h3.5"/>
<path d="M67.5 91.2h3.5M67.7 89.9h3.1v.7h-3.1zM82.5 133.4h3.9M185.3 139.8l.8-1.3 .7 1.3M195.5 139.8l.7-1.3 .8 1.3M205.6 134.7l.8-1.3 .7 1.3M211.4 136h20.4v17.7h-20.4zM248.8 122l.7-1.3 .8 1.3M58.3 152.5l.8-1.3 .7 1.3M65.9 152.5l.8-1.3 .8 1.3M73.6 152.5l.7-1.3 .8 1.3M81.2 152.5l.7-1.3 .8 1.3"/>
<path d="M88.8 152.5l.7-1.3 .8 1.3M96.4 152.5l.8-1.3 .7 1.3M104 152.5l.8-1.3 .7 1.3M119.3 152.5l.7-1.3 .8 1.3M126.9 152.5l.7-1.3 .8 1.3M134.5 152.5l.8-1.3 .7 1.3M184.1 156.3h3.9M194.3 156.3h3.8M204.4 156.3h3.9M57.2 169h3.8M64.8 169h3.8M72.4 169h3.8"/>
<path d="M80 169h3.8M87.6 169h3.8M95.2 169h3.9M102.9 169h3.8M118.1 169h3.8M125.7 169h3.8M133.3 169h3.9"/>
</g>
<path d="M219.1 49.6h12.7v15.3h-12.7z" fill="none" stroke="#c90d0c" stroke-width=".42"/>
<g fill="none" stroke="#0dab76" stroke-width=".18">
<path d="M48.9 52.2v2.5M79.4 57.2v7.7h7.6M84.5 54.7h2.5M84.5 52.2v7.6h2.5M84.5 57.2h2.5M122.6 54.7h2.5M122.6 57.2h2.5M122.6 59.8h2.5M198.7 57.2h2.6M198.7 52.2h17.8M198.7 47.1v12.7M211.4 57.2h5.1"/>
<path d="M214 49.6v7.6M234.3 52.2h7.6M241.9 49.6v5.1M46.4 67.4h40.6M48.9 64.9v5M48.9 77.5v2.6M71.8 77.5h2.5M79.4 62.3h7.6M84.5 72.5h2.5M84.5 77.5h2.5M122.6 62.3h2.5M122.6 72.5h2.5"/>
<path d="M122.6 77.5h2.5M122.6 64.9h2.5M122.6 67.4h2.5M122.6 69.9h2.5M122.6 75h2.5M198.7 67.4v2.5M216.5 62.3h-2.5v2.6M241.9 62.3v2.6M59.1 85.2h-2.6v10.1h2.6M66.7 85.2h17.8v2.5h2.5M66.7 95.3h5.1M69.2 85.2v2.5"/>
<path d="M69.2 92.8v2.5M71.8 80.1h2.5M84.5 80.1h2.5M87 90.2h-2.5v5.1h-2.6M122.6 85.2h2.5M122.6 95.3h2.5M122.6 90.2h2.5M122.6 92.8h2.5M122.6 82.6h2.5M122.6 80.1h2.5M122.6 87.7h2.5M122.6 97.9h2.5"/>
<path d="M84.5 102.9h2.5M84.5 118.2h2.5M84.5 108h2.5M84.5 115.6h2.5M84.5 110.6h2.5M84.5 113.1h2.5M84.5 100.4h2.5M122.6 102.9h2.5M122.6 118.2h2.5M122.6 108h2.5M122.6 115.6h2.5M122.6 110.6h2.5"/>
<path d="M122.6 113.1h2.5M122.6 100.4h2.5M122.6 105.5h2.5M84.5 128.3h2.5M84.5 120.7h2.5M87 125.8h-2.5v5.1M122.6 128.3h2.5M122.6 125.8h2.5M122.6 120.7h2.5M122.6 123.3h2.5M206.4 136v2.5h2.5M234.3 138.5h20.3"/>
<path d="M239.4 123.3v2.5M239.4 136v2.5M249.5 123.3v2.5M249.5 136v2.5M59.1 153.7v2.6M66.7 153.7v2.6M74.3 153.7v2.6M81.9 153.7v2.6M89.5 153.7v2.6M97.2 153.7v2.6M104.8 153.7v2.6M120 153.7v2.6"/>
<path d="M127.6 153.7v2.6M135.3 153.7v2.6M186.1 141v2.6M186.1 151.2v2.5M196.2 141v2.6M196.2 151.2v2.5M208.9 151.2h-2.5v2.5M234.3 151.2h2.5M234.3 141h2.5M234.3 143.6h2.5M234.3 146.1h2.5M234.3 148.7h2.5"/>
<path d="M59.1 163.9v2.5M66.7 163.9v2.5M74.3 163.9v2.5M81.9 163.9v2.5M89.5 163.9v2.5M97.2 163.9v2.5M104.8 163.9v2.5M120 163.9v2.5M127.6 163.9v2.5M135.3 163.9v2.5"/>
</g>
<g fill="#0dab76" stroke="#0dab76" stroke-width=".18">
<circle cx="84.5" cy="54.7" r=".51"/>
<circle cx="84.5" cy="57.2" r=".51"/>
<circle cx="241.9" cy="52.2" r=".51"/>
<circle cx="56.5" cy="95.3" r=".51"/>
<circle cx="84.5" cy="128.3" r=".51"/>
<circle cx="249.5" cy="138.5" r=".51"/>
<circle cx="239.4" cy="138.5" r=".51"/>
<circle cx="69.2" cy="85.2" r=".51"/>
<circle cx="69.2" cy="95.3" r=".51"/>
<circle cx="79.4" cy="62.3" r=".51"/>
<circle cx="48.9" cy="67.4" r=".51"/>
<circle cx="214" cy="57.2" r=".51"/>
<circle cx="198.7" cy="52.2" r=".51"/>
<circle cx="198.7" cy="57.2" r=".51"/>
</g>
<g font-size="3.7" fill="#c90d0c">
<text x="42.3" y="18.5">1</text>
<text x="84.4" y="18.5">2</text>
<text x="126.5" y="18.5">3</text>
<text x="168.6" y="18.5">4</text>
<text x="210.7" y="18.5">5</text>
<text x="252.9" y="18.5">6</text>
<text x="19.1" y="41.9">A</text>
<text x="275.6" y="41.9">A</text>
<text x="19.1" y="84.7">B</text>
<text x="275.6" y="84.7">B</text>
<text x="19" y="127.6">C</text>
<text x="275.5" y="127.6">C</text>
<text x="19" y="170.4">D</text>
<text x="275.5" y="170.4">D</text>
<text x="42.3" y="193.7">1</text>
<text x="84.4" y="193.7">2</text>
<text x="126.5" y="193.7">3</text>
<text x="168.6" y="193.7">4</text>
<text x="210.7" y="193.7">5</text>
<text x="252.9" y="193.7">6</text>
</g>
<g font-size="3.6" fill="#c90d0c">
<text x="235.6" y="179.1">Lost-Tile-v1.0.0 v1</text>
<text x="235.3" y="189.4">Sheet:</text>
<text x="248.9" y="189.3">1/5</text>
</g>
<g font-size="3.2" fill="#c90d0c">
<text x="235.6" y="184.2">02/12/2024</text>
<text x="252.6" y="184.2">22:11</text>
</g>
<g font-size="2.5" fill="#c90d0c">
<text x="31.1" y="26.8">TuGraz</text>
<text x="31.1" y="31.8">LENS</text>
</g>
<g font-size="2.5" fill="#808080">
<text x="194.6" y="44.3">V_USB</text>
<text x="239.3" y="46.8">3.3V</text>
<text x="46.3" y="49.4">3.3V</text>
<text x="81.9" y="49.4">3.3V</text>
<text x="89.5" y="51.9">U5</text>
<text x="76.8" y="54.4">1.1V</text>
<text x="211.2" y="69.4">GND</text>
<text x="239.1" y="69.4">GND</text>
<text x="196" y="74.5">GND</text>
<text x="46.1" y="84.7">GND</text>
<text x="53.8" y="99.9">GND</text>
<text x="247" y="120.5">3.3V</text>
<text x="81.7" y="135.4">GND</text>
<text x="89.5" y="133.4">RP2040</text>
<text x="203.8" y="133.2">3.3V</text>
<text x="211.4" y="135.4">U6</text>
<text x="183.5" y="138.2">3.3V</text>
<text x="193.6" y="138.2">3.3V</text>
<text x="56.5" y="150.9">3.3V</text>
<text x="64.1" y="150.9">3.3V</text>
<text x="71.7" y="150.9">3.3V</text>
<text x="79.3" y="150.9">3.3V</text>
<text x="87" y="150.9">3.3V</text>
<text x="94.6" y="150.9">3.3V</text>
<text x="102.2" y="150.9">3.3V</text>
<text x="117.4" y="150.9">1.1V</text>
<text x="125.1" y="150.9">1.1V</text>
<text x="132.7" y="150.9">1.1V</text>
<text x="183.3" y="158.3">GND</text>
<text x="193.4" y="158.3">GND</text>
<text x="203.6" y="158.3">GND</text>
<text x="211.4" y="156.3">W25QXX128MBIT</text>
<text x="56.3" y="171">GND</text>
<text x="63.9" y="171">GND</text>
<text x="71.5" y="171">GND</text>
<text x="79.2" y="171">GND</text>
<text x="86.8" y="171">GND</text>
<text x="94.4" y="171">GND</text>
<text x="102" y="171">GND</text>
<text x="117.2" y="171">GND</text>
<text x="124.9" y="171">GND</text>
<text x="132.5" y="171">GND</text>
</g>
<g font-size="2.1" fill="#808080">
<text x="221.4" y="52.9">IN OUT</text>
<text x="86" y="54.3">1*6</text>
<text x="86.8" y="56.9">48</text>
<text x="86.8" y="59.4">44</text>
<text x="91.9" y="58">USB_VDD</text>
<text x="91.9" y="55.4">VDDIO</text>
<text x="111.1" y="55.5">GPIO0</text>
<text x="111.1" y="58">GPIO1</text>
<text x="120.4" y="54.3">2</text>
<text x="120.4" y="56.9">3</text>
<text x="120.4" y="59.4">4</text>
<text x="221.4" y="58">EN</text>
<text x="84.8" y="64.5">23*2</text>
<text x="86.8" y="62">45</text>
<text x="91.9" y="65.6">VDD_1V1</text>
<text x="91.9" y="60.5">LDO_IN</text>
<text x="91.9" y="63.1">LDO_OUT</text>
<text x="111.1" y="60.5">GPIO2</text>
<text x="111.1" y="63.1">GPIO3</text>
<text x="111.1" y="65.6">GPIO4</text>
<text x="120.4" y="62">5</text>
<text x="120.4" y="64.5">6</text>
<text x="221.4" y="63.1">GND</text>
<text x="86.8" y="67">43</text>
<text x="91.9" y="68.1">ADC_VDD</text>
<text x="111.1" y="68.1">GPIO5</text>
<text x="111.1" y="70.7">GPIO6</text>
<text x="120.4" y="67">7</text>
<text x="120.4" y="69.6">8</text>
<text x="86.8" y="72.1">26</text>
<text x="86.8" y="77.2">47</text>
<text x="91.9" y="73.2">RUN</text>
<text x="111.1" y="73.2">GPIO7</text>
<text x="111.1" y="75.8">GPIO8</text>
<text x="120.4" y="72.1">9</text>
<text x="120.4" y="74.6">11</text>
<text x="120.4" y="77.2">12</text>
<text x="86.8" y="79.7">46</text>
<text x="91.9" y="78.3">USB_D+</text>
<text x="91.9" y="80.8">USB_D-</text>
<text x="110" y="80.8">GPIO10</text>
<text x="110.1" y="83.4">GPIO11</text>
<text x="111.1" y="78.3">GPIO9</text>
<text x="120.4" y="79.7">13</text>
<text x="120.4" y="82.3">14</text>
<text x="86.8" y="87.3">20</text>
<text x="86.8" y="89.9">21</text>
<text x="91.9" y="88.5">XIN</text>
<text x="110" y="85.9">GPIO12</text>
<text x="110" y="88.5">GPIO13</text>
<text x="120.4" y="84.8">15</text>
<text x="120.4" y="87.3">16</text>
<text x="120.4" y="89.9">17</text>
<text x="91.9" y="91">XOUT</text>
<text x="110" y="91">GPIO14</text>
<text x="110" y="93.5">GPIO15</text>
<text x="120.4" y="92.4">18</text>
<text x="120.4" y="95">27</text>
<text x="86.8" y="100">24</text>
<text x="91.9" y="101.2">SWCLK</text>
<text x="110" y="96.1">GPIO16</text>
<text x="110" y="98.6">GPIO17</text>
<text x="110" y="101.2">GPIO18</text>
<text x="120.4" y="97.5">28</text>
<text x="120.4" y="100">29</text>
<text x="86.8" y="102.6">25</text>
<text x="86.8" y="107.7">53</text>
<text x="91.9" y="103.7">SWDIO</text>
<text x="110" y="103.7">GPIO19</text>
<text x="110" y="106.2">GPIO20</text>
<text x="120.4" y="102.6">30</text>
<text x="120.4" y="105.1">31</text>
<text x="120.4" y="107.7">32</text>
<text x="86.8" y="112.7">54</text>
<text x="86.8" y="110.2">55</text>
<text x="91.9" y="108.8">QSPI_SD0</text>
<text x="91.9" y="113.9">QSPI_SD2</text>
<text x="91.9" y="111.3">QSPI_SD1</text>
<text x="110" y="108.8">GPIO21</text>
<text x="110" y="111.3">GPIO22</text>
<text x="110" y="113.9">GPIO23</text>
<text x="120.4" y="110.2">34</text>
<text x="120.4" y="112.7">35</text>
<text x="86.8" y="115.3">51</text>
<text x="86.8" y="117.8">52</text>
<text x="91.9" y="116.4">QSPI_SD3</text>
<text x="91.9" y="118.9">QSPI_SCLK</text>
<text x="110" y="116.4">GPIO24</text>
<text x="110" y="118.9">GPIO25</text>
<text x="120.4" y="115.3">36</text>
<text x="120.4" y="117.8">37</text>
<text x="86.8" y="125.4">19</text>
<text x="86.8" y="120.4">56</text>
<text x="91.9" y="121.5">QSPI_CS</text>
<text x="103.7" y="121.5">GPIO26/ADC0</text>
<text x="103.7" y="124">GPIO27/ADC1</text>
<text x="120.4" y="120.4">38</text>
<text x="120.4" y="122.9">39</text>
<text x="120.4" y="125.4">40</text>
<text x="83.5" y="128">E</text>
<text x="85" y="128">PAD</text>
<text x="91.9" y="126.6">TESTEN</text>
<text x="91.9" y="129.1">GND</text>
<text x="103.7" y="126.6">GPIO28/ADC2</text>
<text x="103.7" y="129.1">GPIO29/ADC3</text>
<text x="120.4" y="128">41</text>
<text x="209.9" y="138.1">8</text>
<text x="213.8" y="139.2">VDD</text>
<text x="225.3" y="141.8">CLK</text>
<text x="226.5" y="139.2">CS</text>
<text x="232.1" y="143.2">5</text>
<text x="232.1" y="140.7">6</text>
<text x="232.1" y="138.1">1</text>
<text x="222.5" y="149.4">D2/WP</text>
<text x="222.9" y="146.9">D1/DO</text>
<text x="224" y="144.3">D0/DI</text>
<text x="232.1" y="148.3">3</text>
<text x="232.1" y="145.7">2</text>
<text x="209.9" y="150.8">4</text>
<text x="213.8" y="151.9">GND</text>
<text x="220.2" y="151.9">D3/HOLD</text>
<text x="232.1" y="150.8">7</text>
</g>
<g font-size="1.8" fill="#808080">
<text x="126.4" y="55.3">UART0_TX/5.2B</text>
<text x="126.4" y="57.9">UART0_RX/5.2B</text>
<text x="126.4" y="60.4">SPI0_SCK/5.3A</text>
<text x="126.4" y="62.9">SPI0_COPI/5.3B</text>
<text x="126.4" y="65.5">SPI0_CIPO/5.3B</text>
<text x="40.3" y="68">AVDD</text>
<text x="126.4" y="70.6">I2C1_SDA/5.2A</text>
<text x="126.4" y="68">SPI0_CSN/5.3B</text>
<text x="73.1" y="73.1">RESET/3.3A</text>
<text x="126.4" y="75.6">WS2812_DI/3.2C</text>
<text x="126.4" y="73.1">I2C1_SCL/5.2A</text>
<text x="60.4" y="80.7">USB_N/2.3B</text>
<text x="60.5" y="78.2">USB_P/2.3B</text>
<text x="126.4" y="78.2">D1_OUT/4.3A</text>
<text x="126.4" y="83.3">D2_OUT/4.3C</text>
<text x="126.4" y="80.7">E1_OUT/4.3A</text>
<text x="126.4" y="85.8">E2_OUT/4.3C</text>
<text x="126.4" y="88.3">D3_OUT/4.6A</text>
<text x="126.4" y="90.9">E3_OUT/4.6A</text>
<text x="126.4" y="93.4">D4_OUT/4.6C</text>
<text x="126.4" y="96">E4_OUT/4.6C</text>
<text x="76.5" y="101">SWDCK</text>
<text x="126.4" y="98.5">GPIO17</text>
<text x="126.4" y="101">GPIO18</text>
<text x="77.1" y="103.6">SWDIO</text>
<text x="126.4" y="103.6">GPIO19</text>
<text x="126.4" y="106.1">GPIO20/5.2B</text>
<text x="77.4" y="108.6">QSPI-0</text>
<text x="77.4" y="111.2">QSPI-1</text>
<text x="77.4" y="113.7">QSPI-2</text>
<text x="126.4" y="113.7">I2C1_SCL/GPIO23</text>
<text x="126.4" y="108.6">GPIO21/5.2C</text>
<text x="126.4" y="111.2">GPIO22/3.1C</text>
<text x="74.9" y="118.8">QSPI-CLK</text>
<text x="77.4" y="116.3">QSPI-3</text>
<text x="126.4" y="118.8">LED_BUILTIN/3.1A</text>
<text x="126.4" y="116.3">BATT_ALERT</text>
<text x="75.9" y="121.3">QSPI-CS</text>
<text x="126.4" y="121.3">ADC0</text>
<text x="126.4" y="123.9">ADC1</text>
<text x="240" y="122" transform="rotate(-90 240 122)">BOOT/3.2A</text>
<text x="126.4" y="129">ADC3</text>
<text x="126.4" y="126.4">ADC2</text>
<text x="238.1" y="141.7">QSPI-CLK</text>
<text x="255.9" y="139.1">QSPI-CS</text>
<text x="238.1" y="144.2">QSPI-0</text>
<text x="238.1" y="146.7">QSPI-1</text>
<text x="238.1" y="149.3">QSPI-2</text>
<text x="238.1" y="151.8">QSPI-3</text>
</g>
</svg>
